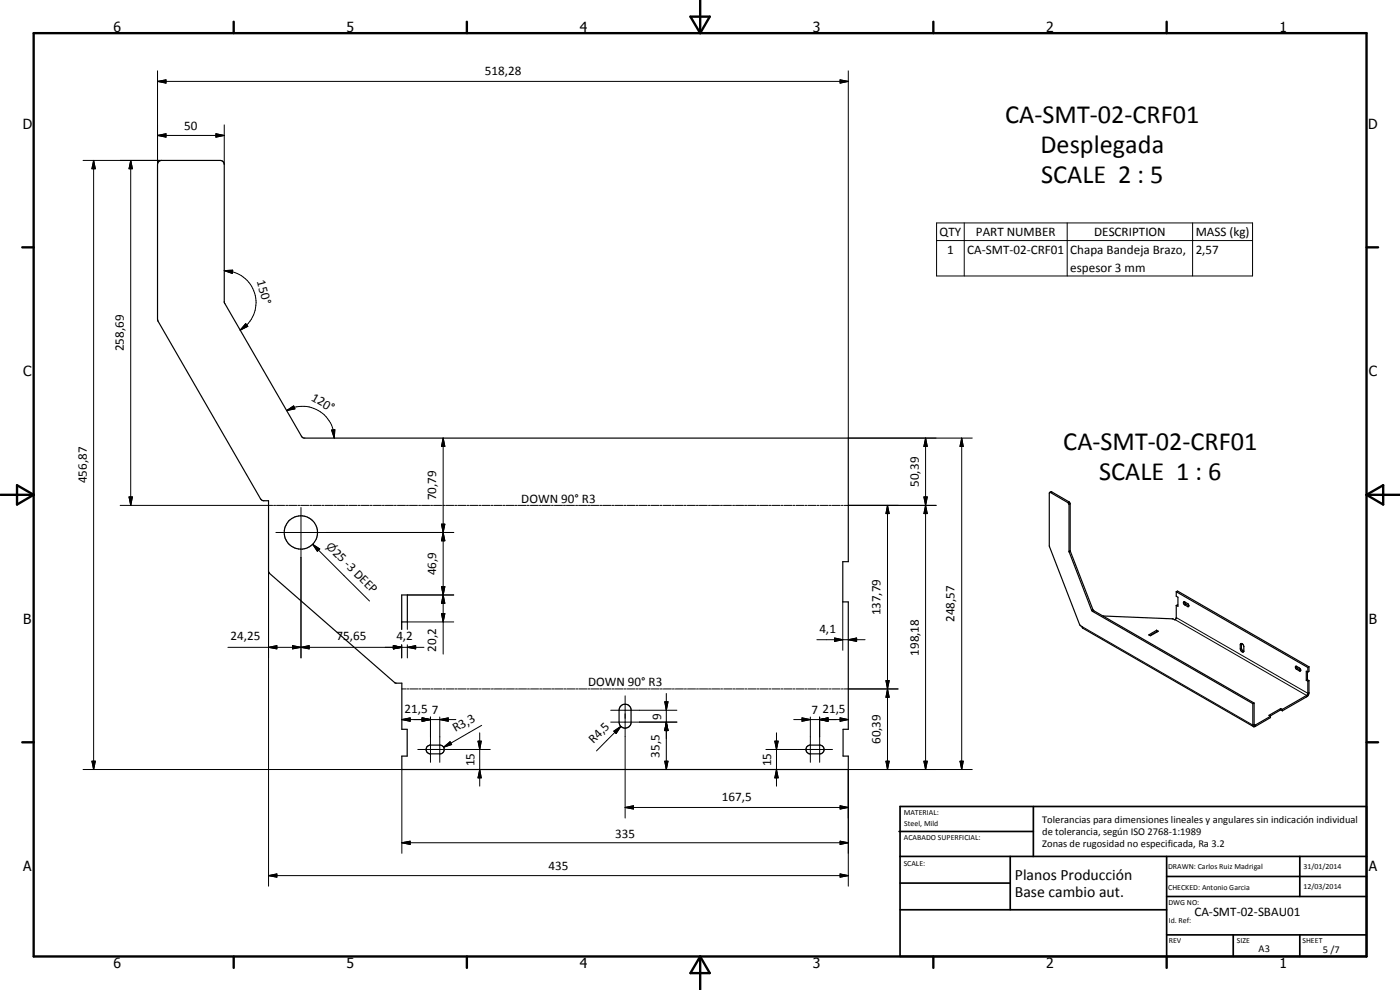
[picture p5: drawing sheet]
<svg xmlns="http://www.w3.org/2000/svg" width="420mm" height="297mm" viewBox="0 0 420 297" stroke-linecap="round" stroke-linejoin="round" font-family="sans-serif">
<g fill="none" stroke="#000" stroke-width=".35">
<path d="M47.6 48.6l.9-.5h17.6l.7 .3 .4 .4 .1 42 23.2 40.1 .5 .5h163.6v37.1h-1.7v12.1h1.7v38.2h-1.6v8.1h1.6v4h-134v-4h1.6v-8.1h-1.6v-13.8l-2.1-.1-37.7-32.9-.2-.4v-21.4h-1.6l-.8-.6-30.8-53.4-.1-46.9zM315.1 147.7l5.6 3.4 .1 14.4 7 17.9 48.2 27.7M120.6 178.5h1.6v8.1h-1.6zM353 177.5v1.4l.5 .3v2.7l-.5-.2M353 177.5l39.5 22.8M353 177.5l.4-.2 39.4 22.8M344.8 190.5l2.3-1.4 .5 .3-2.3 1.4zM347.1 189.5l-2 1.2M347.1 189.5l.1 .1M347.1 189.1v.4M353 181.7v3.8l-.5 .5-.6-.3-20.9-.9M353.5 181.5l-.5 .2"/>
<path d="M355.2 180.6l1.3 .5 .3 .5-.1 .4-1.3-.6-.2-.4zM355.5 180.6l.3 .6 .9 .6M356.7 181.8h.1M372.4 193.1h.4l.4 .4 .1 2a.71 .71 0 0 1-.8-.1 .71 .71 0 0 1-.3-.7zM372.6 193.1v1.7l.7 .7M388.8 199.9l1.2 .5 .3 .4v.5l-1.3-.6zM389.1 199.9l.4 .8 .8 .4M186.2 211.9a1.81 1.81 0 0 1 1.9-.6 1.81 1.81 0 0 1 1.3 1.5v4.2a1.81 1.81 0 0 1-2 1.5 1.81 1.81 0 0 1-1.6-1.8v-3.6zM376 211.1v6.6l.2 .4 5.1-2.8v-.4M376.4 210.9l-48.3-27.9-6.9-17.7-.1-14.4-.3-.3-5.2-3-.6 .2-.1 16 9.3 23.9 .5 .3 .2 .5 51.3 29.5M376.4 210.9v6.7l4.9-2.7M376.4 210.9l-.4 .2"/>
<path d="M384.4 212.6l-3.6 2 .5 .3M384.4 212.6l.4 .3M384.4 213l.4 .3M384.4 213l-3.2 1.8M384.4 212.6v.4M384.8 212.9v.4M392 204.1l.5 .3M392.4 203.9l-.4 .2M392.4 201.6v2.3M392.4 203.9l.4 .3M392.5 204.4l-.1 4-7.6 4.5M392.5 200.3v1.3"/>
<path d="M392.5 201.6l-.5-.2v2.7M392.8 204.2v3.8l-.3 .8-7.7 4.5M392.8 200.1v1.3l-.3 .2M392.8 204.2l-.3 .2M392.8 200.1l-.3 .2M128.2 224l.7-.4h3.4a1.35 1.35 0 0 1 1 1.3 1.35 1.35 0 0 1-1 1.3h-3.4a1.33 1.33 0 0 1-.7-2.2zM242.2 224l.7-.4h3.4a1.35 1.35 0 0 1 1 1.3 1.35 1.35 0 0 1-1 1.3h-3.4a1.34 1.34 0 0 1-.7-2.2z"/>
<circle cx="90.3" cy="159.8" r="5"/>
</g>
<g fill="none" stroke="#000" stroke-width=".3">
<path d="M47.3 24.4l2.5-.4v.9zM47.3 24.4h207.3M47.3 21.3v28M67.3 37.5v11.8M252.1 24l2.5 .4-2.5 .5zM254.6 21.3v110.1h37.2M24.9 48.1h23.6M28.1 48.1l.5 2.5h-1zM28.1 48.1v182.8M39.2 48.1l.5 2.5h-1zM39.2 48.1v103.5M47.3 40.6l2.5-.5v1z"/>
<path d="M47.3 40.6h20M64.8 40.1l2.5 .5-2.5 .5zM281.1 66.9h94.8v15.9h-94.8zM281.1 72.2h94.8M289.4 66.9v15.9M320.3 66.9v15.9M357.9 66.9v15.9M67.3 81.2l2.5-.1-.1 .9zM67.3 81.2a9.8 9.8 0 0 1 7.8 4.1 9.7 9.7 0 0 1-1 12.2l-2 1.6M73.7 97.1l.7 .8-2.3 1.2zM86 123.2l2.1-1.4 .4 .9zM86 123.2a9.8 9.8 0 0 1 6.8-1.1 9.5 9.5 0 0 1 7.2 6.8l.3 2.5"/>
<path d="M99.5 129l1-.1-.2 2.5zM133 131.4l.5 2.5h-1zM133 131.4v64.9M277.8 131.4l.5 2.5h-1zM277.8 131.4v99.5M288.6 131.4l.5 2.5h-1zM288.6 131.4v99.5M36.1 151.6h45.7M38.7 149.1h1l-.5 2.5zM82.1 151.6h.6M82.8 159.8h53.4M83 151.6h2.4"/>
<path d="M85.8 151.6h.5M86.6 151.6h2.5M89.4 151.6h.5M90.2 151.6h2.5M90.3 152.3v45.1M93 151.6h.6M93.9 151.6h2.4M96.6 151.6h.6M97.5 151.6h2.4M100.2 151.6h.7M101.1 151.6h2.5M103.8 151.6h.7"/>
<path d="M104.8 151.6h2.4M107.5 151.6h.6M108.4 151.6h2.4M111.1 151.6h.6M112 151.6h2.5M114.8 151.6h.5M115.6 151.6h2.5M118.4 151.6h.5M119.3 151.6h2.4M122 151.6h.6M122.9 151.6h2.4M125.6 151.6h.6"/>
<path d="M126.5 151.6h2.4M129.2 151.6h.6M130.1 151.6h2.4M132.5 157.3h1l-.5 2.5zM132.5 157.3l1 5h-1l1-5zM132.9 151.6h.6M133 159.8l.5 2.5h-1zM133.8 151.6h2.4M136.5 151.6h.6M137.4 151.6h2.4M140.1 151.6h.6M141 151.6h2.4"/>
<path d="M143.7 151.6h.6M144.6 151.6h2.5M147.4 151.6h.6M148.3 151.6h2.4M151 151.6h.6M151.9 151.6h2.4M154.6 151.6h.6M155.5 151.6h2.4M158.2 151.6h.6M159.2 151.6h2.4M161.9 151.6h.6M162.8 151.6h2.4"/>
<path d="M165.5 151.6h.6M166.4 151.6h2.4M169.1 151.6h.6M170 151.6h2.4M172.8 151.6h.5M173.6 151.6h2.5M176.3 151.6h.7M177.2 151.6h2.5M180 151.6h.6M180.9 151.6h2.4M183.6 151.6h.6M184.5 151.6h2.4"/>
<path d="M187.2 151.6h.7M188.2 151.6h2.4M190.9 151.6h.6M191.8 151.6h2.4M194.5 151.6h.6M195.4 151.6h2.4M198.1 151.6h.6M199 151.6h2.5M201.7 151.6h.6M202.6 151.6h2.5M205.3 151.6h.6M206.3 151.6h2.4"/>
<path d="M209 151.6h.6M209.9 151.6h2.4M212.6 151.6h.6M213.5 151.6h2.4M216.2 151.6h.6M217.1 151.6h2.4M219.9 151.6h.6M220.8 151.6h2.4M223.5 151.6h.6M224.4 151.6h2.4M227.1 151.6h.6M228 151.6h2.5"/>
<path d="M230.7 151.6h.6M231.6 151.6h2.4M234.3 151.6h.7M235.3 151.6h2.4M238 151.6h.6M238.9 151.6h2.4M241.6 151.6h.6M242.5 151.6h2.4M245.2 151.6h.6M246.2 151.6h2.4M248.9 151.6h.6M249.8 151.6h2.4"/>
<path d="M252.5 151.6h.6M253.4 151.6h27.6M266.3 151.6l.6 2.5h-1zM266.3 151.6v79.3M277.3 149.1h1l-.5 2.5zM277.8 151.6l.5 2.5h-1zM315.6 147.6l-.3 .2M320.8 150.6l-.3 .2M321.2 151.2l-.4 .2M80.6 171.4v94.5M93.8 163.3l2.2 1.4-.8 .7zM93.8 163.3l17.1 17"/>
<path d="M122.2 178.5h14M132.5 176h1l-.5 2.5zM132.5 176l1 5h-1l1-5zM133 178.5l.5 2.5h-1zM321.2 165.2l-.4 .2M321.2 165.4l-.3 .2M68.4 194.2h58.8M80.6 194.2l2.5-.5v1zM87.8 193.7l2.5 .5-2.5 .5zM90.3 194.2l2.5-.5v1zM118.1 193.7l2.5 .5-2.5 .5zM120.6 186.6v2.2"/>
<path d="M120.6 193.5v3.9M122.2 194.2l2.5-.5v1zM122.2 193.5v3.9M132.5 184.1h1l-.5 2.5zM136.2 186.6h-14v2.2M245.1 191.9h14.5M250.5 191.4l2.4 .5-2.4 .5zM252.9 180.6v14.5M254.6 191.9l2.5-.5v1zM324.7 188l51.3 29.6 .4-.3 .3 .3v.4M328 182.9l-.4 .2M328.3 183.3l-.4 .2"/>
<path d="M352.7 185.9l39.4 22.8v.4M353 185.3l39.5 22.7 .3-.2M355.9 181.3l-.4 .2M356.7 181.8l-.3 .2M372.6 194.5l-.4 .2M372.6 193.3l-.4 .2M120.6 215.9l2.5-.5v1zM120.6 206.7h1.2M120.6 215.9h16.2M122.1 206.7h.6M123 206.7h2.4M125.7 206.7h.6"/>
<path d="M126.6 206.7h2.5M126.7 215.4l2.5 .5-2.5 .5zM129.2 215.1v13.6M129.4 206.7h.6M130.2 206.7h2.5M132 215.9l2.5-.5v1zM132 215.1v13.6M133 206.7h.6M133.9 206.7h2.4M136.6 206.7h.6M137.5 206.7h2.4M140.2 206.7h.6"/>
<path d="M141.1 206.7h2.4M143.8 206.7h.6M144 219.9v16M144.6 217.6l-11.5 6.6M144.7 206.7h2.4M147.5 206.7h.6M148.4 206.7h2.4M151.1 206.7h.6M152 206.7h2.4M154.7 206.7h.6M155.6 206.7h2.4M158.3 206.7h.6"/>
<path d="M159.2 206.7h2.4M162 206.7h.5M162.8 206.7h2.5M165.6 206.7h.6M166.4 206.7h2.5M169.2 206.7h.6M170.1 206.7h2.4M172.8 206.7h.6M173.7 206.7h2.4M176.4 206.7h.6M177.3 206.7h2.4M180 206.7h.7"/>
<path d="M181 206.7h2.4M183.3 213.1h19.8M183.3 216.7h19.8M183.7 206.7h.6M184.2 219.4l2.1-1.5-1.4 2.2zM184.6 206.7h2.4M186.3 217.9l-7.3 7.4M187.3 206.7h.6M187.6 208.8v36.6M188.2 206.7h2.4M190.9 206.7h.6M191.8 206.7h2.5"/>
<path d="M194.5 206.7h.6M195.4 206.7h2.5M198.2 206.7h.6M199.1 206.7h2.4M199.5 210.6h1l-.5 2.5zM200 216.7l.5 2.5h-1zM200 208.1v22.8M201.8 206.7h.6M202.7 206.7h2.4M205.4 206.7h.6M206.3 206.7h2.4M209 206.7h.6"/>
<path d="M209.9 206.7h2.5M212.6 206.7h.7M213.6 206.7h2.4M216.3 206.7h.6M217.2 206.7h2.4M219.9 206.7h.6M220.8 206.7h2.4M223.5 206.7h.6M224.4 206.7h2.5M227.1 206.7h.6M228 206.7h2.5M230.7 206.7h.6"/>
<path d="M231.7 206.7h2.4M233 219.9v16M234.4 206.7h.6M235.3 206.7h2.4M238 206.7h.6M238.2 215.9h16.4M238.9 206.7h2.4M240.7 215.4l2.5 .5-2.5 .5zM241.6 206.7h.6M242.5 206.7h2.4M243.2 215.1v13.6M245.3 206.7h.5"/>
<path d="M246 215.9l2.5-.5v1zM246 215.1v13.6M246.2 206.7h2.4M248.9 206.7h.6M249.8 206.7h2.4M252.1 215.4l2.5 .5-2.5 .5zM252.5 206.7h.6M253.4 206.7h16.1M265.9 204.2h1l-.6 2.5zM266.3 206.7l.6 2.5h-1zM389.5 200.7l-.3 .1M390.3 201.1l-.3 .2"/>
<path d="M24.9 230.9h95.7v25.1M27.6 228.4h1l-.5 2.5zM125.4 224.9h21.7M133.1 224.2l2-1.7 .4 .9zM143.5 222.4h.9l-.4 2.5zM144 230.9l.4 2.5h-.9zM199.5 228.4h1l-.5 2.5zM229.9 224.9h19.9M232.5 222.4h1l-.5 2.5zM233 230.9l.5 2.5h-1zM265.9 228.4h1l-.6 2.5zM277.3 228.4h1l-.5 2.5z"/>
<path d="M288.1 228.4h1l-.5 2.5zM291.8 230.9h-37.2v35M120.6 252.9l2.5-.5v1zM120.6 252.9h134M187.6 242.3l2.5-.5v.9zM187.6 242.3h67M252.1 252.4l2.5 .5-2.5 .5zM252.1 241.8l2.5 .5-2.5 .4zM80.6 262.7l2.5-.5v1zM80.6 262.7h174M252.1 262.2l2.5 .5-2.5 .5z"/>
</g>
<g fill="none" stroke="#000" stroke-width=".71">
<path d="M10.1 9.9h400v277.1h-400zM70.1 6.5v3.4M140.1 6.5v3.4M207.2 5h5.8l-2.9 4.9zM210.1 0v9.9M280.1 6.5v3.4M350.1 6.5v3.4M6.7 74.2h3.4M410.1 74.2h3.5M.1 148.5h10M5.1 145.6l5 2.9-5 2.9zM410.1 148.5h10"/>
<path d="M410.1 148.5l5-2.9v5.8zM6.7 222.7h3.4M410.1 222.7h3.5M70.1 287v3.4M140.1 287v3.4M210.1 287v10M210.1 287l2.9 5h-5.8zM280.1 287v3.4M350.1 287v3.4"/>
</g>
<g fill="none" stroke="#000" stroke-width=".51">
<path d="M269.8 249.5h40.3M270.1 242h140v45h-140zM270.1 257h140M303.2 257v16M310.1 242v15M350.1 257v30M390.1 257v12M270.1 265h33.1M270.1 273h80M350.1 269h60M350.1 263h60M350.1 280.5h60"/>
<path d="M370.1 280.5v6.5M390.1 280.5v6.5"/>
</g>
<g fill="#000">
<path d="M47.3 24.4l2.5-.4v.9zM252.1 24l2.5 .4-2.5 .5zM28.1 48.1l.5 2.5h-1zM39.2 48.1l.5 2.5h-1zM47.3 40.6l2.5-.5v1zM64.8 40.1l2.5 .5-2.5 .5zM67.3 81.2l2.5-.1-.1 .9zM73.7 97.1l.7 .8-2.3 1.2zM86 123.2l2.1-1.4 .4 .9zM99.5 129l1-.1-.2 2.5zM133 131.4l.5 2.5h-1zM277.8 131.4l.5 2.5h-1z"/>
<path d="M288.6 131.4l.5 2.5h-1zM38.7 149.1h1l-.5 2.5zM132.5 157.3h1l-.5 2.5zM266.3 151.6l.6 2.5h-1zM277.3 149.1h1l-.5 2.5zM277.8 151.6l.5 2.5h-1zM93.8 163.3l2.2 1.4-.8 .7zM132.5 176h1l-.5 2.5zM133 159.8l.5 2.5h-1zM80.6 194.2l2.5-.5v1zM87.8 193.7l2.5 .5-2.5 .5zM90.3 194.2l2.5-.5v1z"/>
<path d="M118.1 193.7l2.5 .5-2.5 .5zM122.2 194.2l2.5-.5v1zM132.5 184.1h1l-.5 2.5zM133 178.5l.5 2.5h-1zM250.5 191.4l2.4 .5-2.4 .5zM254.6 191.9l2.5-.5v1zM120.6 215.9l2.5-.5v1zM126.7 215.4l2.5 .5-2.5 .5zM132 215.9l2.5-.5v1zM199.5 210.6h1l-.5 2.5zM200 216.7l.5 2.5h-1zM240.7 215.4l2.5 .5-2.5 .5z"/>
<path d="M246 215.9l2.5-.5v1zM252.1 215.4l2.5 .5-2.5 .5zM265.9 204.2h1l-.6 2.5zM266.3 206.7l.6 2.5h-1zM27.6 228.4h1l-.5 2.5zM133.1 224.2l2-1.7 .4 .9zM143.5 222.4h.9l-.4 2.5zM144 230.9l.4 2.5h-.9zM184.2 219.4l2.1-1.5-1.4 2.2zM199.5 228.4h1l-.5 2.5zM232.5 222.4h1l-.5 2.5zM233 230.9l.5 2.5h-1z"/>
<path d="M265.9 228.4h1l-.6 2.5zM277.3 228.4h1l-.5 2.5zM288.1 228.4h1l-.5 2.5zM120.6 252.9l2.5-.5v1zM187.6 242.3l2.5-.5v.9zM252.1 252.4l2.5 .5-2.5 .5zM252.1 241.8l2.5 .5-2.5 .4zM80.6 262.7l2.5-.5v1zM252.1 262.2l2.5 .5-2.5 .5z"/>
</g>
<g font-size="7.9">
<text x="301.7" y="36.9">CA-SMT-02-CRF01</text>
<text x="312.3" y="45.9">Desplegada</text>
<text x="312.5" y="54.9">SCALE 2 : 5</text>
<text x="319.1" y="134.9">CA-SMT-02-CRF01</text>
<text x="329.9" y="143.9">SCALE 1 : 6</text>
</g>
<g font-size="4.7">
<text x="304.6" y="263.9">Planos Producción</text>
<text x="304.6" y="269.3">Base cambio aut.</text>
</g>
<g font-size="4.2">
<text x="34" y="9.6">6</text>
<text x="104" y="9.6">5</text>
<text x="174" y="9.6">4</text>
<text x="244" y="9.6">3</text>
<text x="314" y="9.6">2</text>
<text x="384" y="9.6">1</text>
<text x="6.8" y="38.7">D</text>
<text x="410.6" y="38.7">D</text>
<text x="7" y="112.9">C</text>
<text x="410.8" y="112.9">C</text>
<text x="7" y="187.1">B</text>
<text x="410.8" y="187.1">B</text>
<text x="7" y="261.4">A</text>
<text x="410.8" y="261.4">A</text>
<text x="34" y="290.4">6</text>
<text x="104" y="290.4">5</text>
<text x="174" y="290.4">4</text>
<text x="244" y="290.4">3</text>
<text x="314" y="290.4">2</text>
<text x="384" y="290.4">1</text>
</g>
<g font-size="3.9">
<text x="145.5" y="22.4">518,28</text>
<text x="55.3" y="39.1">50</text>
<text x="282" y="70.8">QTY</text>
<text x="292.9" y="70.8">PART NUMBER</text>
<text x="328.4" y="70.8">DESCRIPTION</text>
<text x="358.8" y="71">MASS (kg)</text>
<text x="284.2" y="76.1">1</text>
<text x="290.3" y="76.2">CA-SMT-02-CRF01</text>
<text x="321.2" y="76.2">Chapa Bandeja Brazo,</text>
<text x="358.8" y="76.2">2,57</text>
<text x="321.2" y="81.5">espesor 3 mm</text>
<text x="77.1" y="84.4" transform="rotate(75 77.1 84.4)">150°</text>
<text x="37.2" y="105.4" transform="rotate(-90 37.2 105.4)">258,69</text>
<text x="93.2" y="120.1" transform="rotate(30 93.2 120.1)">120°</text>
<text x="26" y="145" transform="rotate(-90 26 145)">456,87</text>
<text x="275.7" y="146" transform="rotate(-90 275.7 146)">50,39</text>
<text x="130.9" y="150.1" transform="rotate(-90 130.9 150.1)">70,79</text>
<text x="156.5" y="150.8">DOWN 90° R3</text>
<text x="99.7" y="166.1" transform="rotate(45 99.7 166.1)">25 -3 DEEP</text>
<text x="130.9" y="172.6" transform="rotate(-90 130.9 172.6)">46,9</text>
<text x="264.3" y="184.7" transform="rotate(-90 264.3 184.7)">137,79</text>
<text x="245.9" y="189.9">4,1</text>
<text x="286.5" y="186.6" transform="rotate(-90 286.5 186.6)">248,57</text>
<text x="69.2" y="192.2">24,25</text>
<text x="101" y="192.2">75,65</text>
<text x="118.9" y="192.2">4,2</text>
<text x="130.9" y="195.5" transform="rotate(-90 130.9 195.5)">20,2</text>
<text x="275.7" y="196.7" transform="rotate(-90 275.7 196.7)">198,18</text>
<text x="176.5" y="205.9">DOWN 90° R3</text>
<text x="121.4" y="213.8">21,5</text>
<text x="129.6" y="214.4">7</text>
<text x="198.4" y="215.9" transform="rotate(-90 198.4 215.9)">9</text>
<text x="243.6" y="214.4">7</text>
<text x="246.8" y="213.8">21,5</text>
<text x="136.7" y="219.8" transform="rotate(-30 136.7 219.8)">R3,3</text>
<text x="178.1" y="223.3" transform="rotate(-45 178.1 223.3)">R4,5</text>
<text x="197.9" y="227.3" transform="rotate(-90 197.9 227.3)">35,5</text>
<text x="264.3" y="223.3" transform="rotate(-90 264.3 223.3)">60,39</text>
<text x="142.4" y="229.9" transform="rotate(-90 142.4 229.9)">15</text>
<text x="231.5" y="229.9" transform="rotate(-90 231.5 229.9)">15</text>
<text x="216.6" y="240.2">167,5</text>
<text x="184.6" y="251.3">335</text>
<text x="164.6" y="261.2">435</text>
<text x="358.5" y="275">CA-SMT-02-SBAU01</text>
</g>
<text font-size="3.3" x="97.7" y="164.1" transform="rotate(45 97.7 164.1)">n</text>
<g font-size="3.1">
<text x="312.7" y="246.8">Tolerancias para dimensiones lineales y angulares sin indicación individual</text>
<text x="312.7" y="250.4">de tolerancia, según ISO 2768-1:1989</text>
<text x="312.7" y="254">Zonas de rugosidad no especificada, Ra 3.2</text>
<text x="377.7" y="285.6">A3</text>
<text x="397" y="285.9">5 /7</text>
</g>
<g font-size="2.4">
<text x="271.2" y="244.4">MATERIAL:</text>
<text x="271.3" y="252">ACABADO SUPERFICIAL:</text>
<text x="271.4" y="247.9">Steel, Mild</text>
<text x="271.2" y="259.7">SCALE:</text>
<text x="350.6" y="260.8">DRAWN: Carlos Ruiz Madrigal</text>
<text x="391.2" y="260.6">31/01/2014</text>
<text x="350.6" y="267">CHECKED: Antonio Garcia</text>
<text x="391.2" y="266.7">12/03/2014</text>
<text x="350.6" y="271.4">DWG NO:</text>
<text x="350.8" y="276.9">Id. Ref:</text>
<text x="350.8" y="282.8">REV</text>
<text x="371.2" y="282.9">SIZE</text>
<text x="390.9" y="282.9">SHEET</text>
</g>
</svg>
